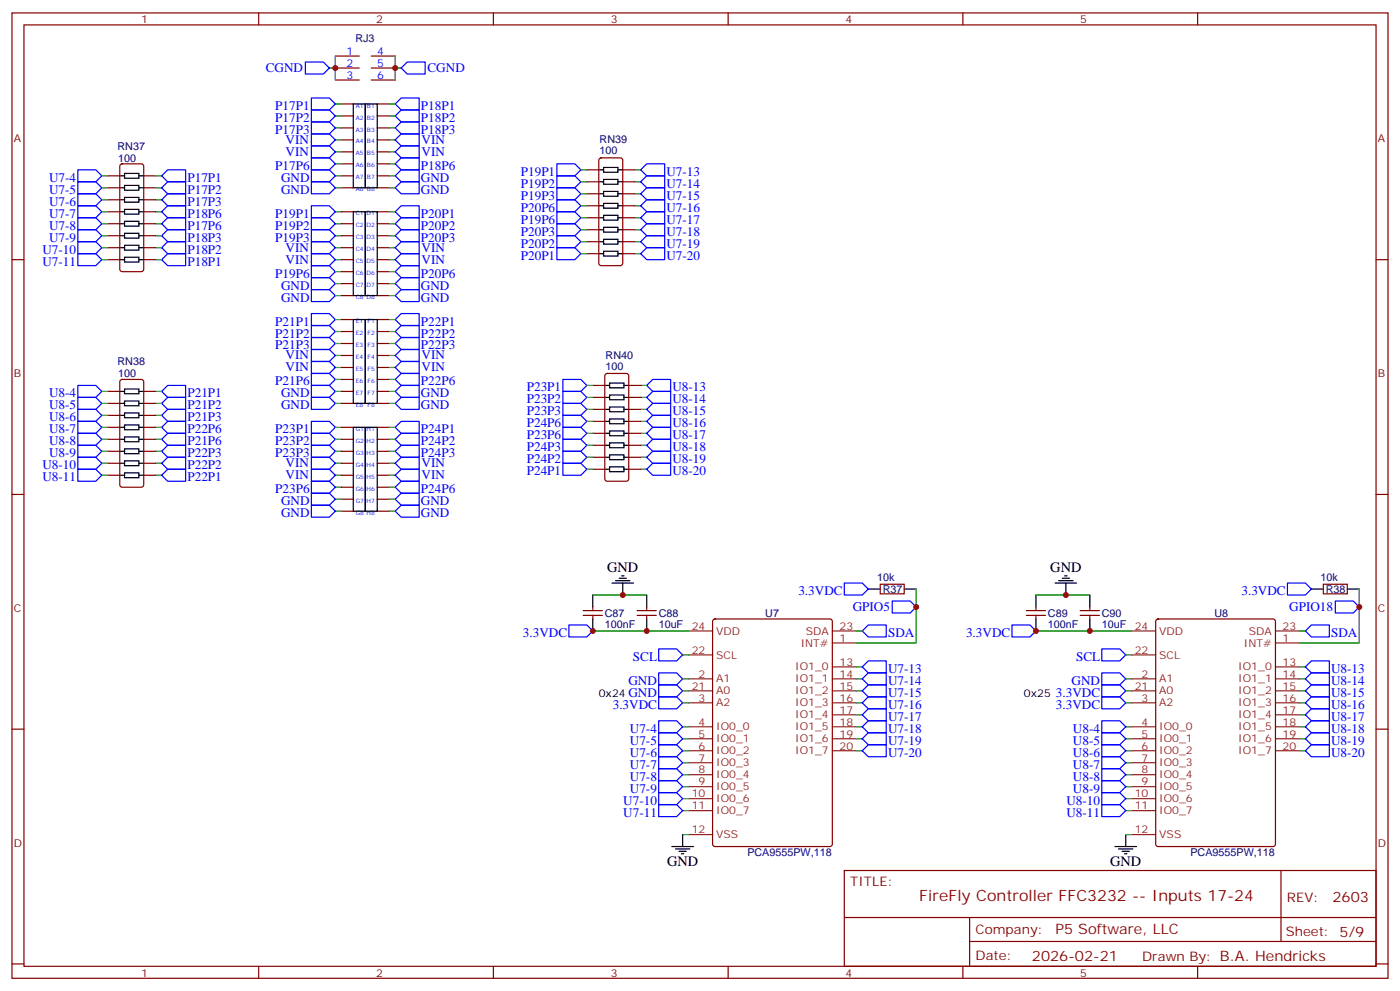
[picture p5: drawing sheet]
<svg xmlns="http://www.w3.org/2000/svg" width="412mm" height="292mm" viewBox="0 0 412 292" stroke-linecap="round" stroke-linejoin="round" font-family="sans-serif">
<g fill="none" stroke="#870000" stroke-width=".35">
<path d="M3.5 3.8h405.4v284.3h-405.4zM7.1 7.3h398.2v277.3h-398.2zM76.2 3.8v3.5M98.8 16.5h7M109.4 16.5h7M145.3 3.8v3.5M214.5 3.8v3.5M283.6 3.8v3.5M352.8 3.8v3.5M98.8 20h7M98.8 23.6h7M100.5 37.7h3.6"/>
<path d="M100.5 34.1h3.6M100.5 30.6h3.6M109.4 20h7M109.4 23.6h7M111.1 37.7h3.6M111.1 34.1h3.6M111.1 30.6h3.6M31.7 55.3h3.6M31.7 51.8h3.6M31.7 58.8h3.6M35.5 48.5l.5-.2h5.6l.5 .2 .2 .5v30.3l-.2 .5-.5 .2h-5.6l-.5-.2-.2-.5v-30.3zM42.3 55.3h3.6"/>
<path d="M42.3 51.8h3.6M42.3 58.8h3.6M100.5 55.3h3.6M100.5 51.8h3.6M100.5 48.3h3.6M100.5 44.7h3.6M100.5 41.2h3.6M111.1 55.3h3.6M111.1 51.8h3.6M111.1 48.3h3.6M111.1 44.7h3.6M111.1 41.2h3.6"/>
<path d="M172.9 50h3.5M172.9 53.6h3.5M172.9 57.1h3.5M176.6 46.7l.5-.2h5.6l.5 .2 .2 .5v30.3l-.2 .5-.5 .2h-5.6l-.5-.2-.2-.5v-30.3zM183.4 50h3.6M183.4 53.6h3.6M183.4 57.1h3.6M3.5 76.5h3.6M31.7 76.5h3.6M31.7 73h3.6M31.7 69.4h3.6M31.7 65.9h3.6"/>
<path d="M31.7 62.4h3.6M42.3 76.5h3.6M42.3 73h3.6M42.3 69.4h3.6M42.3 65.9h3.6M42.3 62.4h3.6M100.5 76.5h3.6M100.5 73h3.6M100.5 69.4h3.6M100.5 65.9h3.6M100.5 62.4h3.6M111.1 76.5h3.6"/>
<path d="M111.1 73h3.6M111.1 69.4h3.6M111.1 65.9h3.6M111.1 62.4h3.6M172.9 60.6h3.5M172.9 64.1h3.5M172.9 67.7h3.5M172.9 71.2h3.5M172.9 74.7h3.5M183.4 60.6h3.6M183.4 64.1h3.6M183.4 67.7h3.6"/>
<path d="M183.4 71.2h3.6M183.4 74.7h3.6M405.3 76.5h3.6M100.5 87.1h3.6M100.5 83.5h3.6M100.5 80h3.6M100.5 97.6h3.6M100.5 94.1h3.6M111.1 87.1h3.6M111.1 83.5h3.6M111.1 80h3.6M111.1 97.6h3.6"/>
<path d="M111.1 94.1h3.6M31.7 118.8h3.6M31.7 115.3h3.6M35.5 112l.5-.2h5.6l.5 .2 .2 .5v30.3l-.2 .5-.5 .2h-5.6l-.5-.2-.2-.5v-30.3zM42.3 118.8h3.6M42.3 115.3h3.6M100.5 118.8h3.6M100.5 115.3h3.6M100.5 111.8h3.6M100.5 108.2h3.6M100.5 104.7h3.6M100.5 101.2h3.6"/>
<path d="M111.1 118.8h3.6M111.1 115.3h3.6M111.1 111.8h3.6M111.1 108.2h3.6M111.1 104.7h3.6M111.1 101.2h3.6M174.6 113.5h3.6M174.6 117.1h3.6M178.4 110.2l.5-.2h5.6l.5 .2 .2 .5v30.3l-.2 .5-.5 .2h-5.6l-.5-.2-.2-.5v-30.3zM185.2 113.5h3.5M185.2 117.1h3.5M31.7 140h3.6"/>
<path d="M31.7 136.5h3.6M31.7 132.9h3.6M31.7 129.4h3.6M31.7 125.9h3.6M31.7 122.3h3.6M42.3 140h3.6M42.3 136.5h3.6M42.3 132.9h3.6M42.3 129.4h3.6M42.3 125.9h3.6M42.3 122.3h3.6M100.5 140h3.6"/>
<path d="M100.5 136.5h3.6M100.5 132.9h3.6M100.5 129.4h3.6M100.5 125.9h3.6M111.1 140h3.6M111.1 136.5h3.6M111.1 132.9h3.6M111.1 129.4h3.6M111.1 125.9h3.6M174.6 120.6h3.6M174.6 124.1h3.6M174.6 127.6h3.6"/>
<path d="M174.6 131.2h3.6M174.6 134.7h3.6M174.6 138.2h3.6M185.2 120.6h3.5M185.2 124.1h3.5M185.2 127.6h3.5M185.2 131.2h3.5M185.2 134.7h3.5M185.2 138.2h3.5M3.5 145.6h3.6M100.5 150.6h3.6M100.5 147h3.6"/>
<path d="M100.5 143.5h3.6M111.1 150.6h3.6M111.1 147h3.6M111.1 143.5h3.6M405.3 145.6h3.6M171.8 179.8h5.6M174.6 178.8v1M187.7 179.8h5.6M190.5 178.8v1M259.3 172.1h7v2.8h-7zM302.3 179.8h5.7M305.2 178.8v1"/>
<path d="M318.2 179.8h5.6M321 178.8v1M389.8 172.1h7.1v2.8h-7.1zM171.8 181.3h5.6M174.6 181.3v1M187.7 181.3h5.6M190.5 181.3v1M210.1 182.5l.5-.2h33.9l.6 .4 .1 65.9-.5 .7h-34.1l-.6-.4-.1-65.9zM302.3 181.3h5.7M305.2 181.3v1M318.2 181.3h5.6M321 181.3v1"/>
<path d="M340.7 182.5l.4-.2h33.9l.7 .4v65.9l-.5 .7h-34.1l-.6-.4-.1-65.9zM3.5 214.8h3.6M405.3 214.8h3.6M248.7 256.4h156.6v28.2h-156.6zM377.3 256.4v20.9M248.7 270.2h156.5M285.6 277.3h119.6M285.6 270.2v14.2M3.5 283.9h3.6M76.2 284.6v3.5M145.3 284.6v3.5M214.5 284.6v3.5"/>
<path d="M283.6 284.6v3.5M352.8 284.6v3.5M405.3 283.9h3.6"/>
</g>
<g fill="none" stroke="#000" stroke-width=".35">
<path d="M104.1 30.6h3.5v24.7h-3.5zM107.6 30.6h3.5v24.7h-3.5zM35.3 58.8h1.4M35.3 55.3h1.4M35.3 51.8h1.4M36.7 58.1h4.2v1.4h-4.2zM36.7 54.6h4.2v1.4h-4.2zM36.7 51.1h4.2v1.4h-4.2zM40.9 58.8h1.4M40.9 55.3h1.4M40.9 51.8h1.4M176.4 57.1h1.4"/>
<path d="M176.4 53.6h1.4M176.4 50h1.4M177.8 59.9h4.2v1.4h-4.2zM177.8 56.4h4.2v1.4h-4.2zM177.8 52.8h4.2v1.5h-4.2zM177.8 49.3h4.2v1.4h-4.2zM182 57.1h1.4M182 53.6h1.4M182 50h1.4M35.3 62.4h1.4M35.3 65.9h1.4M35.3 69.4h1.4"/>
<path d="M35.3 73h1.4M35.3 76.5h1.4M36.7 61.7h4.2v1.4h-4.2zM36.7 65.2h4.2v1.4h-4.2zM36.7 68.7h4.2v1.4h-4.2zM36.7 72.2h4.2v1.5h-4.2zM36.7 75.8h4.2v1.4h-4.2zM40.9 62.4h1.4M40.9 65.9h1.4M40.9 69.4h1.4M40.9 73h1.4M40.9 76.5h1.4"/>
<path d="M104.1 62.4h3.5v24.7h-3.5zM107.6 62.4h3.5v24.7h-3.5zM176.4 64.1h1.4M176.4 67.7h1.4M176.4 71.2h1.4M176.4 74.7h1.4M176.4 60.6h1.4M177.8 63.4h4.2v1.4h-4.2zM177.8 67h4.2v1.4h-4.2zM177.8 70.5h4.2v1.4h-4.2zM177.8 74h4.2v1.4h-4.2zM182 64.1h1.4"/>
<path d="M182 67.7h1.4M182 71.2h1.4M182 74.7h1.4M182 60.6h1.4M104.1 94.1h3.5v24.7h-3.5zM107.6 94.1h3.5v24.7h-3.5zM35.3 118.8h1.4M35.3 115.3h1.4M36.7 118.1h4.2v1.4h-4.2zM36.7 114.6h4.2v1.4h-4.2zM40.9 118.8h1.4M40.9 115.3h1.4"/>
<path d="M178.2 117.1h1.4M178.2 113.5h1.4M179.6 119.9h4.2v1.4h-4.2zM179.6 116.3h4.2v1.5h-4.2zM179.6 112.8h4.2v1.4h-4.2zM183.8 117.1h1.4M183.8 113.5h1.4M35.3 125.9h1.4M35.3 122.3h1.4M35.3 129.4h1.4M35.3 132.9h1.4M35.3 136.5h1.4"/>
<path d="M35.3 140h1.4M36.7 125.2h4.2v1.4h-4.2zM36.7 121.6h4.2v1.4h-4.2zM36.7 128.7h4.2v1.4h-4.2zM36.7 132.2h4.2v1.4h-4.2zM36.7 135.7h4.2v1.5h-4.2zM36.7 139.3h4.2v1.4h-4.2zM40.9 125.9h1.4M40.9 122.3h1.4M40.9 129.4h1.4M40.9 132.9h1.4M40.9 136.5h1.4"/>
<path d="M40.9 140h1.4M104.1 125.9h3.5v24.7h-3.5zM107.6 125.9h3.5v24.7h-3.5zM178.2 127.6h1.4M178.2 131.2h1.4M178.2 134.7h1.4M178.2 138.2h1.4M178.2 124.1h1.4M178.2 120.6h1.4M179.6 126.9h4.2v1.4h-4.2zM179.6 130.5h4.2v1.4h-4.2zM179.6 134h4.2v1.4h-4.2z"/>
<path d="M179.6 137.5h4.2v1.4h-4.2zM179.6 123.4h4.2v1.4h-4.2zM183.8 127.6h1.4M183.8 131.2h1.4M183.8 134.7h1.4M183.8 138.2h1.4M183.8 124.1h1.4M183.8 120.6h1.4M174.6 175.3v3.5M180.3 171.7h6.3M181.3 171h4.3M182.4 170.3h2.1"/>
<path d="M183.1 169.6h.7M183.4 171.7v3.6M190.5 175.3v3.5M255.8 173.5h3.5M266.3 173.5h3.6M305.2 175.3v3.5M310.8 171.7h6.3M311.9 171h4.2M312.9 170.3h2.1M313.6 169.6h.7M314 171.7v3.6M321 175.3v3.5"/>
<path d="M386.3 173.5h3.5M396.9 173.5h3.5M174.6 182.3v3.5M190.5 182.3v3.5M305.2 182.3v3.5M321 182.3v3.5M197.9 249.3h6.4M199 250h4.2M200 250.8h2.1M200.7 251.5h.7M201.1 245.8v3.5M328.4 249.3h6.4"/>
<path d="M329.5 250h4.2M330.6 250.8h2.1M331.3 251.5h.7M331.6 245.8v3.5"/>
</g>
<g fill="none" stroke="#8c2424" stroke-width=".35">
<path d="M202.8 185.8h7.1M202.8 192.9h7.1M202.8 200h7.1M245.2 185.8h7M245.2 200h7M245.2 189.4h7M245.2 196.4h7M333.4 185.8h7M333.4 192.9h7M333.4 200h7M375.7 185.8h7.1M375.7 200h7.1"/>
<path d="M375.7 189.4h7.1M375.7 196.4h7.1M202.8 203.5h7.1M202.8 207h7.1M202.8 214.1h7.1M202.8 217.6h7.1M245.2 203.5h7M245.2 207h7M245.2 214.1h7M245.2 217.6h7M245.2 210.5h7M333.4 203.5h7"/>
<path d="M333.4 207h7M333.4 214.1h7M333.4 217.6h7M375.7 203.5h7.1M375.7 207h7.1M375.7 214.1h7.1M375.7 217.6h7.1M375.7 210.5h7.1M202.8 221.1h7.1M202.8 224.6h7.1M202.8 228.2h7.1M202.8 231.7h7.1"/>
<path d="M202.8 235.2h7.1M202.8 238.8h7.1M245.2 221.1h7M333.4 221.1h7M333.4 224.6h7M333.4 228.2h7M333.4 231.7h7M333.4 235.2h7M333.4 238.8h7M375.7 221.1h7.1M202.8 245.8h7.1M333.4 245.8h7"/>
</g>
<g fill="none" stroke="#008700" stroke-width=".35">
<path d="M98.8 16.5v7.1M116.4 16.5v7.1M97 20h1.8M98.8 30.6h1.7M98.8 34.1h1.7M98.8 37.7h1.7M114.7 30.6h1.7M114.7 34.1h1.7M114.7 37.7h1.7M116.4 20h1.8M30 51.8h1.7M30 55.3h1.7"/>
<path d="M30 58.8h1.7M45.9 51.8h1.7M45.9 55.3h1.7M45.9 58.8h1.7M98.8 41.2h1.7M98.8 44.7h1.7M98.8 51.8h1.7M98.8 55.3h1.7M98.8 48.3h1.7M114.7 41.2h1.7M114.7 44.7h1.7M114.7 51.8h1.7"/>
<path d="M114.7 55.3h1.7M114.7 48.3h1.7M171.1 57.1h1.8M171.1 53.6h1.8M171.1 50h1.8M187 57.1h1.7M187 53.6h1.7M187 50h1.7M30 73h1.7M30 76.5h1.7M30 62.4h1.7M30 65.9h1.7"/>
<path d="M30 69.4h1.7M45.9 73h1.7M45.9 76.5h1.7M45.9 62.4h1.7M45.9 65.9h1.7M45.9 69.4h1.7M98.8 73h1.7M98.8 76.5h1.7M98.8 62.4h1.7M98.8 65.9h1.7M98.8 69.4h1.7M114.7 73h1.7"/>
<path d="M114.7 76.5h1.7M114.7 62.4h1.7M114.7 65.9h1.7M114.7 69.4h1.7M171.1 74.7h1.8M171.1 71.2h1.8M171.1 67.7h1.8M171.1 64.1h1.8M171.1 60.6h1.8M187 74.7h1.7M187 71.2h1.7M187 67.7h1.7"/>
<path d="M187 64.1h1.7M187 60.6h1.7M98.8 83.5h1.7M98.8 87.1h1.7M98.8 80h1.7M98.8 94.1h1.7M98.8 97.6h1.7M114.7 83.5h1.7M114.7 87.1h1.7M114.7 80h1.7M114.7 94.1h1.7M114.7 97.6h1.7"/>
<path d="M30 115.3h1.7M30 118.8h1.7M45.9 115.3h1.7M45.9 118.8h1.7M98.8 104.7h1.7M98.8 108.2h1.7M98.8 115.3h1.7M98.8 118.8h1.7M98.8 111.8h1.7M98.8 101.2h1.7M114.7 104.7h1.7M114.7 108.2h1.7"/>
<path d="M114.7 115.3h1.7M114.7 118.8h1.7M114.7 111.8h1.7M114.7 101.2h1.7M172.9 113.5h1.7M172.9 117.1h1.7M188.7 113.5h1.8M188.7 117.1h1.8M30 136.5h1.7M30 140h1.7M30 125.9h1.7M30 129.4h1.7"/>
<path d="M30 132.9h1.7M30 122.3h1.7M45.9 136.5h1.7M45.9 140h1.7M45.9 125.9h1.7M45.9 129.4h1.7M45.9 132.9h1.7M45.9 122.3h1.7M98.8 136.5h1.7M98.8 140h1.7M98.8 125.9h1.7M98.8 129.4h1.7"/>
<path d="M98.8 132.9h1.7M114.7 136.5h1.7M114.7 140h1.7M114.7 125.9h1.7M114.7 129.4h1.7M114.7 132.9h1.7M172.9 120.6h1.7M172.9 124.1h1.7M172.9 127.6h1.7M172.9 131.2h1.7M172.9 134.7h1.7M172.9 138.2h1.7"/>
<path d="M188.7 120.6h1.8M188.7 124.1h1.8M188.7 127.6h1.8M188.7 131.2h1.8M188.7 134.7h1.8M188.7 138.2h1.8M98.8 147h1.7M98.8 150.6h1.7M98.8 143.5h1.7M114.7 147h1.7M114.7 150.6h1.7M114.7 143.5h1.7"/>
<path d="M174.6 175.3h15.9M269.9 173.5v15.9h-17.7M305.2 175.3h15.8M400.4 173.5v15.9h-17.6M174.6 185.8h28.2M201.1 192.9h1.7M201.1 200h1.7M252.2 185.8h1.8M252.2 200h1.8M252.2 196.4h1.8M305.2 185.8h28.2M331.6 192.9h1.8"/>
<path d="M331.6 200h1.8M382.8 185.8h1.7M382.8 200h1.7M382.8 196.4h1.7M201.1 203.5h1.7M201.1 207h1.7M201.1 214.1h1.7M201.1 217.6h1.7M252.2 203.5h1.8M252.2 207h1.8M252.2 214.1h1.8M252.2 217.6h1.8"/>
<path d="M252.2 210.5h1.8M331.6 203.5h1.8M331.6 207h1.8M331.6 214.1h1.8M331.6 217.6h1.8M382.8 203.5h1.7M382.8 207h1.7M382.8 214.1h1.7M382.8 217.6h1.7M382.8 210.5h1.7M201.1 221.1h1.7M201.1 224.6h1.7"/>
<path d="M201.1 228.2h1.7M201.1 231.7h1.7M201.1 235.2h1.7M201.1 238.8h1.7M252.2 221.1h1.8M331.6 221.1h1.8M331.6 224.6h1.8M331.6 228.2h1.8M331.6 231.7h1.8M331.6 235.2h1.8M331.6 238.8h1.8M382.8 221.1h1.7"/>
<path d="M201.1 245.8h1.7M331.6 245.8h1.8"/>
</g>
<g fill="none" stroke="#00f" stroke-width=".35">
<path d="M90 18.3h5.2l1.8 1.7-1.8 1.8h-5.2zM91.7 28.9h5.3l1.8 1.7-1.8 1.8h-5.3zM91.7 32.4h5.3l1.8 1.7-1.8 1.8h-5.3zM91.7 35.9h5.3l1.8 1.8-1.8 1.7h-5.3zM91.7 39.4h5.3l1.8 1.8-1.8 1.8h-5.3zM118.2 28.9h5.3v3.5h-5.3l-1.8-1.8zM118.2 32.4h5.3v3.5h-5.3l-1.8-1.8zM118.2 35.9h5.3v3.5h-5.3l-1.8-1.7zM118.2 20l1.7-1.7h5.3v3.5h-5.3zM118.2 39.4h5.3v3.6h-5.3l-1.8-1.8zM22.9 50h5.3l1.8 1.8-1.8 1.8h-5.3zM22.9 53.6h5.3l1.8 1.7-1.8 1.8h-5.3z"/>
<path d="M22.9 57.1h5.3l1.8 1.7-1.8 1.8h-5.3zM49.4 50h5.3v3.6h-5.3l-1.8-1.8zM49.4 53.6h5.3v3.5h-5.3l-1.8-1.8zM49.4 57.1h5.3v3.5h-5.3l-1.8-1.8zM91.7 50h5.3l1.8 1.8-1.8 1.8h-5.3zM91.7 53.6h5.3l1.8 1.7-1.8 1.8h-5.3zM91.7 46.5h5.3l1.8 1.8-1.8 1.7h-5.3zM91.7 43h5.3l1.8 1.7-1.8 1.8h-5.3zM118.2 53.6h5.3v3.5h-5.3l-1.8-1.8zM118.2 50h5.3v3.6h-5.3l-1.8-1.8zM118.2 46.5h5.3v3.5h-5.3l-1.8-1.7zM118.2 43h5.3v3.5h-5.3l-1.8-1.8z"/>
<path d="M164 48.3h5.3l1.8 1.7-1.8 1.8h-5.3zM164 51.8h5.3l1.8 1.8-1.8 1.7h-5.3zM164 55.3h5.3l1.8 1.8-1.8 1.7h-5.3zM164 58.8h5.3l1.8 1.8-1.8 1.8h-5.3zM190.5 48.3h5.3v3.5h-5.3l-1.8-1.8zM190.5 51.8h5.3v3.5h-5.3l-1.8-1.7zM190.5 55.3h5.3v3.5h-5.3l-1.8-1.7zM190.5 58.8h5.3v3.6h-5.3l-1.8-1.8zM22.9 60.6h5.3l1.8 1.8-1.8 1.7h-5.3zM22.9 64.1h5.3l1.8 1.8-1.8 1.8h-5.3zM22.9 67.7h5.3l1.8 1.7-1.8 1.8h-5.3zM22.9 71.2h5.3l1.8 1.8-1.8 1.7h-5.3z"/>
<path d="M22.9 74.7h5.3l1.8 1.8-1.8 1.7h-5.3zM49.4 64.1h5.3v3.6h-5.3l-1.8-1.8zM49.4 74.7h5.3v3.5h-5.3l-1.8-1.7zM49.4 71.2h5.3v3.5h-5.3l-1.8-1.7zM49.4 67.7h5.3v3.5h-5.3l-1.8-1.8zM49.4 60.6h5.3v3.5h-5.3l-1.8-1.7zM91.7 60.6h5.3l1.8 1.8-1.8 1.7h-5.3zM91.7 64.1h5.3l1.8 1.8-1.8 1.8h-5.3zM91.7 67.7h5.3l1.8 1.7-1.8 1.8h-5.3zM91.7 78.2h5.3l1.8 1.8-1.8 1.8h-5.3zM91.7 71.2h5.3l1.8 1.8-1.8 1.7h-5.3zM91.7 74.7h5.3l1.8 1.8-1.8 1.7h-5.3z"/>
<path d="M118.2 60.6h5.3v3.5h-5.3l-1.8-1.7zM118.2 64.1h5.3v3.6h-5.3l-1.8-1.8zM118.2 67.7h5.3v3.5h-5.3l-1.8-1.8zM118.2 78.2h5.3v3.6h-5.3l-1.8-1.8zM118.2 71.2h5.3v3.5h-5.3l-1.8-1.7zM118.2 74.7h5.3v3.5h-5.3l-1.8-1.7zM164 62.4h5.3l1.8 1.7-1.8 1.8h-5.3zM164 73h5.3l1.8 1.7-1.8 1.8h-5.3zM164 69.4h5.3l1.8 1.8-1.8 1.8h-5.3zM164 65.9h5.3l1.8 1.8-1.8 1.7h-5.3zM190.5 62.4h5.3v3.5h-5.3l-1.8-1.8zM190.5 65.9h5.3v3.5h-5.3l-1.8-1.7z"/>
<path d="M190.5 69.4h5.3v3.6h-5.3l-1.8-1.8zM190.5 73h5.3v3.5h-5.3l-1.8-1.8zM91.7 81.8h5.3l1.8 1.7-1.8 1.8h-5.3zM91.7 85.3h5.3l1.8 1.8-1.8 1.7h-5.3zM91.7 92.4h5.3l1.8 1.7-1.8 1.8h-5.3zM91.7 95.9h5.3l1.8 1.7-1.8 1.8h-5.3zM91.7 99.4h5.3l1.8 1.8-1.8 1.7h-5.3zM118.2 85.3h5.3v3.5h-5.3l-1.8-1.7zM118.2 81.8h5.3v3.5h-5.3l-1.8-1.8zM118.2 92.4h5.3v3.5h-5.3l-1.8-1.8zM118.2 95.9h5.3v3.5h-5.3l-1.8-1.8zM118.2 99.4h5.3v3.5h-5.3l-1.8-1.7z"/>
<path d="M22.9 113.5h5.3l1.8 1.8-1.8 1.8h-5.3zM22.9 117.1h5.3l1.8 1.7-1.8 1.8h-5.3zM49.4 113.5h5.3v3.6h-5.3l-1.8-1.8zM49.4 117.1h5.3v3.5h-5.3l-1.8-1.8zM91.7 113.5h5.3l1.8 1.8-1.8 1.8h-5.3zM91.7 117.1h5.3l1.8 1.7-1.8 1.8h-5.3zM91.7 110h5.3l1.8 1.8-1.8 1.7h-5.3zM91.7 102.9h5.3l1.8 1.8-1.8 1.8h-5.3zM91.7 106.5h5.3l1.8 1.7-1.8 1.8h-5.3zM116.4 111.8l1.8-1.8h5.3v3.5h-5.3zM118.2 117.1h5.3v3.5h-5.3l-1.8-1.8zM118.2 113.5h5.3v3.6h-5.3l-1.8-1.8z"/>
<path d="M118.2 102.9h5.3v3.6h-5.3l-1.8-1.8zM118.2 106.5h5.3v3.5h-5.3l-1.8-1.8zM165.8 111.8h5.3l1.8 1.7-1.8 1.8h-5.3zM165.8 115.3h5.3l1.8 1.8-1.8 1.7h-5.3zM165.8 118.8h5.3l1.8 1.8-1.8 1.7h-5.3zM192.3 111.8h5.3v3.5h-5.3l-1.8-1.8zM192.3 115.3h5.3v3.5h-5.3l-1.8-1.7zM192.3 118.8h5.3v3.5h-5.3l-1.8-1.7zM22.9 120.6h5.3l1.8 1.7-1.8 1.8h-5.3zM22.9 124.1h5.3l1.8 1.8-1.8 1.7h-5.3zM22.9 127.6h5.3l1.8 1.8-1.8 1.8h-5.3zM22.9 131.2h5.3l1.8 1.7-1.8 1.8h-5.3z"/>
<path d="M22.9 134.7h5.3l1.8 1.8-1.8 1.7h-5.3zM22.9 138.2h5.3l1.8 1.8-1.8 1.7h-5.3zM49.4 120.6h5.3v3.5h-5.3l-1.8-1.8zM49.4 127.6h5.3v3.6h-5.3l-1.8-1.8zM49.4 138.2h5.3v3.5h-5.3l-1.8-1.7zM49.4 134.7h5.3v3.5h-5.3l-1.8-1.7zM49.4 131.2h5.3v3.5h-5.3l-1.8-1.8zM49.4 124.1h5.3v3.5h-5.3l-1.8-1.7zM91.7 124.1h5.3l1.8 1.8-1.8 1.7h-5.3zM91.7 127.6h5.3l1.8 1.8-1.8 1.8h-5.3zM91.7 131.2h5.3l1.8 1.7-1.8 1.8h-5.3zM91.7 134.7h5.3l1.8 1.8-1.8 1.7h-5.3z"/>
<path d="M91.7 138.2h5.3l1.8 1.8-1.8 1.7h-5.3zM118.2 124.1h5.3v3.5h-5.3l-1.8-1.7zM118.2 127.6h5.3v3.6h-5.3l-1.8-1.8zM118.2 131.2h5.3v3.5h-5.3l-1.8-1.8zM118.2 134.7h5.3v3.5h-5.3l-1.8-1.7zM118.2 138.2h5.3v3.5h-5.3l-1.8-1.7zM165.8 125.9h5.3l1.8 1.7-1.8 1.8h-5.3zM165.8 136.5h5.3l1.8 1.7-1.8 1.8h-5.3zM165.8 132.9h5.3l1.8 1.8-1.8 1.8h-5.3zM165.8 129.4h5.3l1.8 1.8-1.8 1.7h-5.3zM165.8 122.3h5.3l1.8 1.8-1.8 1.8h-5.3zM192.3 122.3h5.3v3.6h-5.3l-1.8-1.8z"/>
<path d="M192.3 125.9h5.3v3.5h-5.3l-1.8-1.8zM192.3 129.4h5.3v3.5h-5.3l-1.8-1.7zM192.3 132.9h5.3v3.6h-5.3l-1.8-1.8zM192.3 136.5h5.3v3.5h-5.3l-1.8-1.8zM91.7 145.3h5.3l1.8 1.7-1.8 1.8h-5.3zM91.7 148.8h5.3l1.8 1.8-1.8 1.7h-5.3zM91.7 141.7h5.3l1.8 1.8-1.8 1.8h-5.3zM118.2 145.3h5.3v3.5h-5.3l-1.8-1.8zM118.2 148.8h5.3v3.5h-5.3l-1.8-1.7zM118.2 141.7h5.3v3.6h-5.3l-1.8-1.8zM248.7 171.7h5.3l1.8 1.8-1.8 1.8h-5.3zM262.8 177h5.3l1.8 1.8-1.8 1.8h-5.3z"/>
<path d="M379.2 171.7h5.3l1.8 1.8-1.8 1.8h-5.3zM393.3 177h5.3l1.8 1.8-1.8 1.8h-5.3zM167.6 184.1h5.3l1.7 1.7-1.7 1.8h-5.3zM194 191.1h5.3l1.8 1.8-1.8 1.8h-5.3zM194 198.2h5.3l1.8 1.8-1.8 1.7h-5.3zM254 196.4l1.8-1.7h5.3v3.5h-5.3zM255.8 184.1h5.3v3.5h-5.3l-1.8-1.8zM255.8 198.2h5.3v3.5h-5.3l-1.8-1.7zM298.1 184.1h5.3l1.8 1.7-1.8 1.8h-5.3zM324.6 191.1h5.2l1.8 1.8-1.8 1.8h-5.2zM324.6 198.2h5.2l1.8 1.8-1.8 1.7h-5.2zM384.5 196.4l1.8-1.7h5.3v3.5h-5.3z"/>
<path d="M386.3 184.1h5.3v3.5h-5.3l-1.8-1.8zM386.3 198.2h5.3v3.5h-5.3l-1.8-1.7zM194 205.2h5.3l1.8 1.8-1.8 1.8h-5.3zM194 201.7h5.3l1.8 1.8-1.8 1.7h-5.3zM194 212.3h5.3l1.8 1.8-1.8 1.7h-5.3zM194 215.8h5.3l1.8 1.8-1.8 1.8h-5.3zM194 219.4h5.3l1.8 1.7-1.8 1.8h-5.3zM255.8 201.7h5.3v3.5h-5.3l-1.8-1.7zM255.8 205.2h5.3v3.6h-5.3l-1.8-1.8zM255.8 208.8h5.3v3.5h-5.3l-1.8-1.8zM255.8 212.3h5.3v3.5h-5.3l-1.8-1.7zM255.8 215.8h5.3v3.6h-5.3l-1.8-1.8z"/>
<path d="M255.8 219.4h5.3v3.5h-5.3l-1.8-1.8zM324.6 201.7h5.2l1.8 1.8-1.8 1.7h-5.2zM324.6 205.2h5.2l1.8 1.8-1.8 1.8h-5.2zM324.6 212.3h5.2l1.8 1.8-1.8 1.7h-5.2zM324.6 215.8h5.2l1.8 1.8-1.8 1.8h-5.2zM324.6 219.4h5.2l1.8 1.7-1.8 1.8h-5.2zM384.5 207l1.8-1.8h5.3v3.6h-5.3zM386.3 201.7h5.3v3.5h-5.3l-1.8-1.7zM386.3 208.8h5.3v3.5h-5.3l-1.8-1.8zM386.3 212.3h5.3v3.5h-5.3l-1.8-1.7zM386.3 215.8h5.3v3.6h-5.3l-1.8-1.8zM386.3 219.4h5.3v3.5h-5.3l-1.8-1.8z"/>
<path d="M194 222.9h5.3l1.8 1.7-1.8 1.8h-5.3zM194 226.4h5.3l1.8 1.8-1.8 1.7h-5.3zM194 229.9h5.3l1.8 1.8-1.8 1.8h-5.3zM194 233.5h5.3l1.8 1.7-1.8 1.8h-5.3zM194 237h5.3l1.8 1.8-1.8 1.7h-5.3zM324.6 222.9h5.2l1.8 1.7-1.8 1.8h-5.2zM324.6 226.4h5.2l1.8 1.8-1.8 1.7h-5.2zM324.6 229.9h5.2l1.8 1.8-1.8 1.8h-5.2zM324.6 233.5h5.2l1.8 1.7-1.8 1.8h-5.2zM324.6 237h5.2l1.8 1.8-1.8 1.7h-5.2z"/>
</g>
<g fill="#c00">
<circle cx="98.8" cy="20" r=".88"/>
<circle cx="116.4" cy="20" r=".88"/>
<circle cx="183.4" cy="175.3" r=".88"/>
<circle cx="190.5" cy="185.8" r=".88"/>
<circle cx="174.6" cy="185.8" r=".88"/>
<circle cx="314" cy="175.3" r=".88"/>
<circle cx="321" cy="185.8" r=".88"/>
<circle cx="305.2" cy="185.8" r=".88"/>
<circle cx="269.9" cy="178.8" r=".88"/>
<circle cx="400.4" cy="178.8" r=".88"/>
</g>
<text font-size="4.6" fill="#800" x="270.8" y="265.4">FireFly Controller FFC3232 -- Inputs 17-24</text>
<g font-size="4.2">
<text x="178.9" y="168.6">GND</text>
<text x="309.4" y="168.6">GND</text>
<text x="196.5" y="255">GND</text>
<text x="327" y="255">GND</text>
</g>
<g font-size="4.2" fill="#800">
<text x="392.5" y="265.7">2603</text>
<text x="310.9" y="275.2">P5 Software, LLC</text>
<text x="304" y="283">2026-02-21</text>
</g>
<g font-size="3.9" fill="#00f">
<text x="78.3" y="21.3">CGND</text>
<text x="125.9" y="21.3">CGND</text>
<text x="81.1" y="32.4">P17P1</text>
<text x="81.1" y="35.9">P17P2</text>
<text x="124" y="32.4">P18P1</text>
<text x="124" y="35.9">P18P2</text>
<text x="81.1" y="39.4">P17P3</text>
<text x="124" y="39.4">P18P3</text>
<text x="84.1" y="42.4">VIN</text>
<text x="84.1" y="45.9">VIN</text>
<text x="124.2" y="42.4">VIN</text>
<text x="124.2" y="45.9">VIN</text>
<text x="14.4" y="53.6">U7-4</text>
<text x="55.2" y="53.6">P17P1</text>
<text x="81.1" y="50">P17P6</text>
<text x="82.8" y="53.6">GND</text>
<text x="124" y="53.6">GND</text>
<text x="124" y="50">P18P6</text>
<text x="153.4" y="51.8">P19P1</text>
<text x="196.3" y="51.8">U7-13</text>
<text x="14.4" y="57.1">U7-5</text>
<text x="55.2" y="57.1">P17P2</text>
<text x="82.8" y="57.1">GND</text>
<text x="124" y="57.1">GND</text>
<text x="153.4" y="55.3">P19P2</text>
<text x="153.4" y="58.8">P19P3</text>
<text x="196.3" y="55.3">U7-14</text>
<text x="196.3" y="58.8">U7-15</text>
<text x="14.4" y="60.6">U7-6</text>
<text x="14.4" y="64.1">U7-7</text>
<text x="55.2" y="60.6">P17P3</text>
<text x="55.2" y="64.1">P18P6</text>
<text x="81.1" y="64.1">P19P1</text>
<text x="124" y="64.1">P20P1</text>
<text x="153.4" y="65.9">P19P6</text>
<text x="153.4" y="62.4">P20P6</text>
<text x="196.3" y="62.4">U7-16</text>
<text x="196.3" y="65.9">U7-17</text>
<text x="14.4" y="67.7">U7-8</text>
<text x="14.4" y="71.2">U7-9</text>
<text x="55.2" y="67.7">P17P6</text>
<text x="55.2" y="71.2">P18P3</text>
<text x="81.1" y="67.7">P19P2</text>
<text x="81.1" y="71.2">P19P3</text>
<text x="124" y="67.7">P20P2</text>
<text x="124" y="71.2">P20P3</text>
<text x="153.4" y="69.4">P20P3</text>
<text x="196.3" y="69.4">U7-18</text>
<text x="12.5" y="74.7">U7-10</text>
<text x="55.2" y="74.7">P18P2</text>
<text x="84.1" y="74.1">VIN</text>
<text x="84.1" y="77.6">VIN</text>
<text x="124.2" y="74.1">VIN</text>
<text x="124.2" y="77.6">VIN</text>
<text x="153.4" y="76.5">P20P1</text>
<text x="153.4" y="73">P20P2</text>
<text x="196.3" y="73">U7-19</text>
<text x="196.3" y="76.5">U7-20</text>
<text x="12.5" y="78.2">U7-11</text>
<text x="55.2" y="78.2">P18P1</text>
<text x="81.1" y="81.8">P19P6</text>
<text x="124" y="81.8">P20P6</text>
<text x="82.8" y="85.3">GND</text>
<text x="82.8" y="88.8">GND</text>
<text x="124" y="88.8">GND</text>
<text x="124" y="85.3">GND</text>
<text x="81.1" y="95.9">P21P1</text>
<text x="124" y="95.9">P22P1</text>
<text x="81.1" y="99.4">P21P2</text>
<text x="124" y="99.4">P22P2</text>
<text x="81.1" y="102.9">P21P3</text>
<text x="84.1" y="105.9">VIN</text>
<text x="124" y="102.9">P22P3</text>
<text x="124.2" y="105.9">VIN</text>
<text x="81.1" y="113.5">P21P6</text>
<text x="84.1" y="109.4">VIN</text>
<text x="124" y="113.5">P22P6</text>
<text x="124.2" y="109.4">VIN</text>
<text x="14.4" y="117.1">U8-4</text>
<text x="55.2" y="117.1">P21P1</text>
<text x="82.8" y="117.1">GND</text>
<text x="124" y="117.1">GND</text>
<text x="155.2" y="115.3">P23P1</text>
<text x="155.2" y="118.8">P23P2</text>
<text x="198.1" y="115.3">U8-13</text>
<text x="198.1" y="118.8">U8-14</text>
<text x="14.4" y="120.6">U8-5</text>
<text x="14.4" y="124.1">U8-6</text>
<text x="55.2" y="120.6">P21P2</text>
<text x="55.2" y="124.1">P21P3</text>
<text x="82.8" y="120.6">GND</text>
<text x="124" y="120.6">GND</text>
<text x="155.2" y="122.3">P23P3</text>
<text x="155.2" y="125.9">P24P6</text>
<text x="198.1" y="122.3">U8-15</text>
<text x="198.1" y="125.9">U8-16</text>
<text x="14.4" y="127.6">U8-7</text>
<text x="14.4" y="131.2">U8-8</text>
<text x="55.2" y="131.2">P21P6</text>
<text x="55.2" y="127.6">P22P6</text>
<text x="81.1" y="127.6">P23P1</text>
<text x="81.1" y="131.2">P23P2</text>
<text x="124" y="127.6">P24P1</text>
<text x="124" y="131.2">P24P2</text>
<text x="155.2" y="129.4">P23P6</text>
<text x="198.1" y="129.4">U8-17</text>
<text x="14.4" y="134.7">U8-9</text>
<text x="55.2" y="134.7">P22P3</text>
<text x="81.1" y="134.7">P23P3</text>
<text x="84.1" y="137.6">VIN</text>
<text x="124" y="134.7">P24P3</text>
<text x="124.2" y="137.6">VIN</text>
<text x="155.2" y="136.5">P24P2</text>
<text x="155.2" y="132.9">P24P3</text>
<text x="198.1" y="132.9">U8-18</text>
<text x="198.1" y="136.5">U8-19</text>
<text x="12.5" y="138.2">U8-10</text>
<text x="12.5" y="141.7">U8-11</text>
<text x="55.2" y="141.7">P22P1</text>
<text x="55.2" y="138.2">P22P2</text>
<text x="84.1" y="141.1">VIN</text>
<text x="124.2" y="141.1">VIN</text>
<text x="155.2" y="140">P24P1</text>
<text x="198.1" y="140">U8-20</text>
<text x="81.1" y="145.3">P23P6</text>
<text x="82.8" y="148.8">GND</text>
<text x="124" y="148.8">GND</text>
<text x="124" y="145.3">P24P6</text>
<text x="82.8" y="152.3">GND</text>
<text x="124" y="152.3">GND</text>
<text x="235.2" y="175.3">3.3VDC</text>
<text x="365.7" y="175.3">3.3VDC</text>
<text x="251.2" y="180">GPIO5</text>
<text x="379.8" y="180">GPIO18</text>
<text x="154" y="187.6">3.3VDC</text>
<text x="261.6" y="187.6">SDA</text>
<text x="284.6" y="187.6">3.3VDC</text>
<text x="392.1" y="187.6">SDA</text>
<text x="186.4" y="194.7">SCL</text>
<text x="317" y="194.7">SCL</text>
<text x="185.1" y="201.7">GND</text>
<text x="261.6" y="198.2">U7-13</text>
<text x="261.6" y="201.7">U7-14</text>
<text x="315.6" y="201.7">GND</text>
<text x="392.1" y="198.2">U8-13</text>
<text x="392.1" y="201.7">U8-14</text>
<text x="180.5" y="208.8">3.3VDC</text>
<text x="185.1" y="205.2">GND</text>
<text x="261.6" y="205.2">U7-15</text>
<text x="261.6" y="208.8">U7-16</text>
<text x="311" y="205.2">3.3VDC</text>
<text x="311" y="208.8">3.3VDC</text>
<text x="392.1" y="205.2">U8-15</text>
<text x="392.1" y="208.8">U8-16</text>
<text x="185.5" y="215.8">U7-4</text>
<text x="261.6" y="212.3">U7-17</text>
<text x="261.6" y="215.8">U7-18</text>
<text x="316.1" y="215.8">U8-4</text>
<text x="392.1" y="212.3">U8-17</text>
<text x="392.1" y="215.8">U8-18</text>
<text x="185.5" y="219.4">U7-5</text>
<text x="261.6" y="219.4">U7-19</text>
<text x="316.1" y="219.4">U8-5</text>
<text x="392.1" y="219.4">U8-19</text>
<text x="185.5" y="222.9">U7-6</text>
<text x="185.5" y="226.4">U7-7</text>
<text x="261.6" y="222.9">U7-20</text>
<text x="316.1" y="222.9">U8-6</text>
<text x="316.1" y="226.4">U8-7</text>
<text x="392.1" y="222.9">U8-20</text>
<text x="185.5" y="229.9">U7-8</text>
<text x="185.5" y="233.5">U7-9</text>
<text x="316.1" y="229.9">U8-8</text>
<text x="316.1" y="233.5">U8-9</text>
<text x="183.6" y="237">U7-10</text>
<text x="314.1" y="237">U8-10</text>
<text x="183.6" y="240.5">U7-11</text>
<text x="314.1" y="240.5">U8-11</text>
</g>
<g font-size="3.9" fill="#800">
<text x="250.5" y="261">TITLE:</text>
<text x="379.1" y="265.7">REV:</text>
<text x="287.4" y="275.2">Company:</text>
<text x="378.7" y="275.8">Sheet: 5/9</text>
<text x="287.4" y="282.9">Date:</text>
<text x="336.4" y="282.9">Drawn By: B.A. Hendricks</text>
</g>
<g font-size="3.2" fill="#800">
<text x="41.6" y="6.8">1</text>
<text x="110.8" y="6.8">2</text>
<text x="179.9" y="6.8">3</text>
<text x="249.1" y="6.8">4</text>
<text x="318.2" y="6.8">5</text>
<text x="4.1" y="41.9">A</text>
<text x="405.9" y="41.9">A</text>
<text x="4.1" y="111.1">B</text>
<text x="405.9" y="111.1">B</text>
<text x="4.1" y="180.2">C</text>
<text x="405.9" y="180.2">C</text>
<text x="4.1" y="249.3">D</text>
<text x="405.9" y="249.3">D</text>
<text x="41.6" y="287.6">1</text>
<text x="110.8" y="287.6">2</text>
<text x="179.9" y="287.6">3</text>
<text x="249.1" y="287.6">4</text>
<text x="318.2" y="287.6">5</text>
</g>
<g font-size="3.2" fill="#00f">
<text x="102.1" y="16.2">1</text>
<text x="111.1" y="16.2">4</text>
<text x="102.1" y="19.7">2</text>
<text x="102.1" y="23.2">3</text>
<text x="111.1" y="19.7">5</text>
<text x="111.1" y="23.2">6</text>
</g>
<g font-size="3.2" fill="#000080">
<text x="104.7" y="12.4">RJ3</text>
<text x="34.6" y="44.1">RN37</text>
<text x="34.8" y="47.6">100</text>
<text x="176.6" y="45.4">100</text>
<text x="176.6" y="42.3">RN39</text>
<text x="34.6" y="107.6">RN38</text>
<text x="178.4" y="105.8">RN40</text>
<text x="34.8" y="111.1">100</text>
<text x="178.4" y="108.9">100</text>
<text x="258.4" y="171.1">10k</text>
<text x="388.9" y="171.1">10k</text>
<text x="260" y="174.7">R37</text>
<text x="390.5" y="174.7">R38</text>
<text x="178.2" y="185">100nF</text>
<text x="178.2" y="181.7">C87</text>
<text x="194" y="184.9">10uF</text>
<text x="194" y="181.7">C88</text>
<text x="225.4" y="181.7">U7</text>
<text x="308.7" y="185">100nF</text>
<text x="308.7" y="181.7">C89</text>
<text x="324.6" y="184.9">10uF</text>
<text x="324.6" y="181.7">C90</text>
<text x="357.7" y="181.7">U8</text>
<text x="220.1" y="252.2">PCA9555PW,118</text>
<text x="350.7" y="252.2">PCA9555PW,118</text>
</g>
<g font-size="3.2" fill="#8d2323">
<text x="203.8" y="185.5">24</text>
<text x="247.3" y="185.5">23</text>
<text x="334.3" y="185.5">24</text>
<text x="377.8" y="185.5">23</text>
<text x="211" y="186.9">VDD</text>
<text x="235.9" y="190.4">INT#</text>
<text x="237.3" y="186.9">SDA</text>
<text x="247.3" y="189">1</text>
<text x="341.5" y="186.9">VDD</text>
<text x="366.4" y="190.4">INT#</text>
<text x="367.9" y="186.9">SDA</text>
<text x="377.8" y="189">1</text>
<text x="203.8" y="192.5">22</text>
<text x="211" y="194">SCL</text>
<text x="234.2" y="197.5">IO1_0</text>
<text x="247.3" y="196.1">13</text>
<text x="334.3" y="192.5">22</text>
<text x="341.5" y="194">SCL</text>
<text x="364.8" y="197.5">IO1_0</text>
<text x="377.8" y="196.1">13</text>
<text x="203.8" y="203.1">21</text>
<text x="205.8" y="199.6">2</text>
<text x="211" y="201">A1</text>
<text x="234.2" y="201">IO1_1</text>
<text x="247.3" y="199.6">14</text>
<text x="247.3" y="203.1">15</text>
<text x="334.3" y="203.1">21</text>
<text x="336.3" y="199.6">2</text>
<text x="341.5" y="201">A1</text>
<text x="364.8" y="201">IO1_1</text>
<text x="377.8" y="199.6">14</text>
<text x="377.8" y="203.1">15</text>
<text x="205.8" y="206.7">3</text>
<text x="211" y="204.5">A0</text>
<text x="211" y="208.1">A2</text>
<text x="234.2" y="204.5">IO1_2</text>
<text x="234.2" y="208.1">IO1_3</text>
<text x="247.3" y="206.7">16</text>
<text x="336.3" y="206.7">3</text>
<text x="341.5" y="204.5">A0</text>
<text x="341.5" y="208.1">A2</text>
<text x="364.8" y="204.5">IO1_2</text>
<text x="364.8" y="208.1">IO1_3</text>
<text x="377.8" y="206.7">16</text>
<text x="205.8" y="213.7">4</text>
<text x="211" y="215.1">IO0_0</text>
<text x="234.2" y="211.6">IO1_4</text>
<text x="234.2" y="215.1">IO1_5</text>
<text x="247.3" y="210.2">17</text>
<text x="247.3" y="213.7">18</text>
<text x="336.3" y="213.7">4</text>
<text x="341.5" y="215.1">IO0_0</text>
<text x="364.8" y="211.6">IO1_4</text>
<text x="364.8" y="215.1">IO1_5</text>
<text x="377.8" y="210.2">17</text>
<text x="377.8" y="213.7">18</text>
<text x="205.8" y="217.2">5</text>
<text x="205.8" y="220.8">6</text>
<text x="211" y="218.7">IO0_1</text>
<text x="234.2" y="218.7">IO1_6</text>
<text x="247.3" y="217.2">19</text>
<text x="247.3" y="220.8">20</text>
<text x="336.3" y="217.2">5</text>
<text x="336.3" y="220.8">6</text>
<text x="341.5" y="218.7">IO0_1</text>
<text x="364.8" y="218.7">IO1_6</text>
<text x="377.8" y="217.2">19</text>
<text x="377.8" y="220.8">20</text>
<text x="205.8" y="224.3">7</text>
<text x="205.8" y="227.8">8</text>
<text x="211" y="222.2">IO0_2</text>
<text x="211" y="225.7">IO0_3</text>
<text x="234.2" y="222.2">IO1_7</text>
<text x="336.3" y="224.3">7</text>
<text x="336.3" y="227.8">8</text>
<text x="341.5" y="222.2">IO0_2</text>
<text x="341.5" y="225.7">IO0_3</text>
<text x="364.8" y="222.2">IO1_7</text>
<text x="205.8" y="231.4">9</text>
<text x="211" y="229.2">IO0_4</text>
<text x="211" y="232.8">IO0_5</text>
<text x="336.3" y="231.4">9</text>
<text x="341.5" y="229.2">IO0_4</text>
<text x="341.5" y="232.8">IO0_5</text>
<text x="203.8" y="234.9">10</text>
<text x="203.8" y="238.4">11</text>
<text x="211" y="236.3">IO0_6</text>
<text x="211" y="239.8">IO0_7</text>
<text x="334.3" y="234.9">10</text>
<text x="334.3" y="238.4">11</text>
<text x="341.5" y="236.3">IO0_6</text>
<text x="341.5" y="239.8">IO0_7</text>
<text x="203.8" y="245.5">12</text>
<text x="334.3" y="245.5">12</text>
<text x="211" y="246.9">VSS</text>
<text x="341.5" y="246.9">VSS</text>
</g>
<g font-size="3.2">
<text x="176.4" y="205.2">0x24</text>
<text x="301.6" y="205.2">0x25</text>
</g>
<g font-size="1.8" fill="#00f">
<text x="104.8" y="35.2">A2</text>
<text x="104.8" y="31.7">A1</text>
<text x="108.1" y="31.7">B1</text>
<text x="108.1" y="35.2">B2</text>
<text x="104.8" y="38.7">A3</text>
<text x="108.1" y="38.7">B3</text>
<text x="104.8" y="45.8">A5</text>
<text x="104.8" y="42.3">A4</text>
<text x="108.1" y="42.3">B4</text>
<text x="108.1" y="45.8">B5</text>
<text x="104.8" y="52.8">A7</text>
<text x="104.8" y="49.3">A6</text>
<text x="108.1" y="49.3">B6</text>
<text x="108.1" y="52.8">B7</text>
<text x="104.8" y="56.4">A8 B8</text>
<text x="104.8" y="63.4">C1</text>
<text x="107.9" y="63.4">D1</text>
<text x="104.8" y="70.5">C3</text>
<text x="104.8" y="67">C2</text>
<text x="107.9" y="67">D2</text>
<text x="107.9" y="70.5">D3</text>
<text x="104.8" y="77.5">C5</text>
<text x="104.8" y="74">C4</text>
<text x="107.9" y="74">D4</text>
<text x="107.9" y="77.5">D5</text>
<text x="104.8" y="81.1">C6</text>
<text x="107.9" y="81.1">D6</text>
<text x="104.8" y="88.1">C8 D8</text>
<text x="104.8" y="84.6">C7</text>
<text x="107.9" y="84.6">D7</text>
<text x="104.8" y="95.2">E1</text>
<text x="108.3" y="95.2">F1</text>
<text x="104.8" y="98.7">E2</text>
<text x="108.3" y="98.7">F2</text>
<text x="104.8" y="105.8">E4</text>
<text x="104.8" y="102.2">E3</text>
<text x="108.3" y="102.2">F3</text>
<text x="108.3" y="105.8">F4</text>
<text x="104.8" y="112.8">E6</text>
<text x="104.8" y="109.3">E5</text>
<text x="108.3" y="109.3">F5</text>
<text x="108.3" y="112.8">F6</text>
<text x="104.8" y="119.9">E8</text>
<text x="104.8" y="116.3">E7</text>
<text x="108.3" y="116.3">F7</text>
<text x="108.3" y="119.9">F8</text>
<text x="104.8" y="130.5">G2</text>
<text x="104.8" y="126.9">G1</text>
<text x="108" y="126.9">H1</text>
<text x="108" y="130.5">H2</text>
<text x="104.8" y="137.5">G4</text>
<text x="104.8" y="134">G3</text>
<text x="108" y="134">H3</text>
<text x="108" y="137.5">H4</text>
<text x="104.8" y="141">G5</text>
<text x="108" y="141">H5</text>
<text x="104.8" y="148.1">G7</text>
<text x="104.8" y="144.6">G6</text>
<text x="108" y="144.6">H6</text>
<text x="108" y="148.1">H7</text>
<text x="104.8" y="151.6">G8 H8</text>
</g>
</svg>
